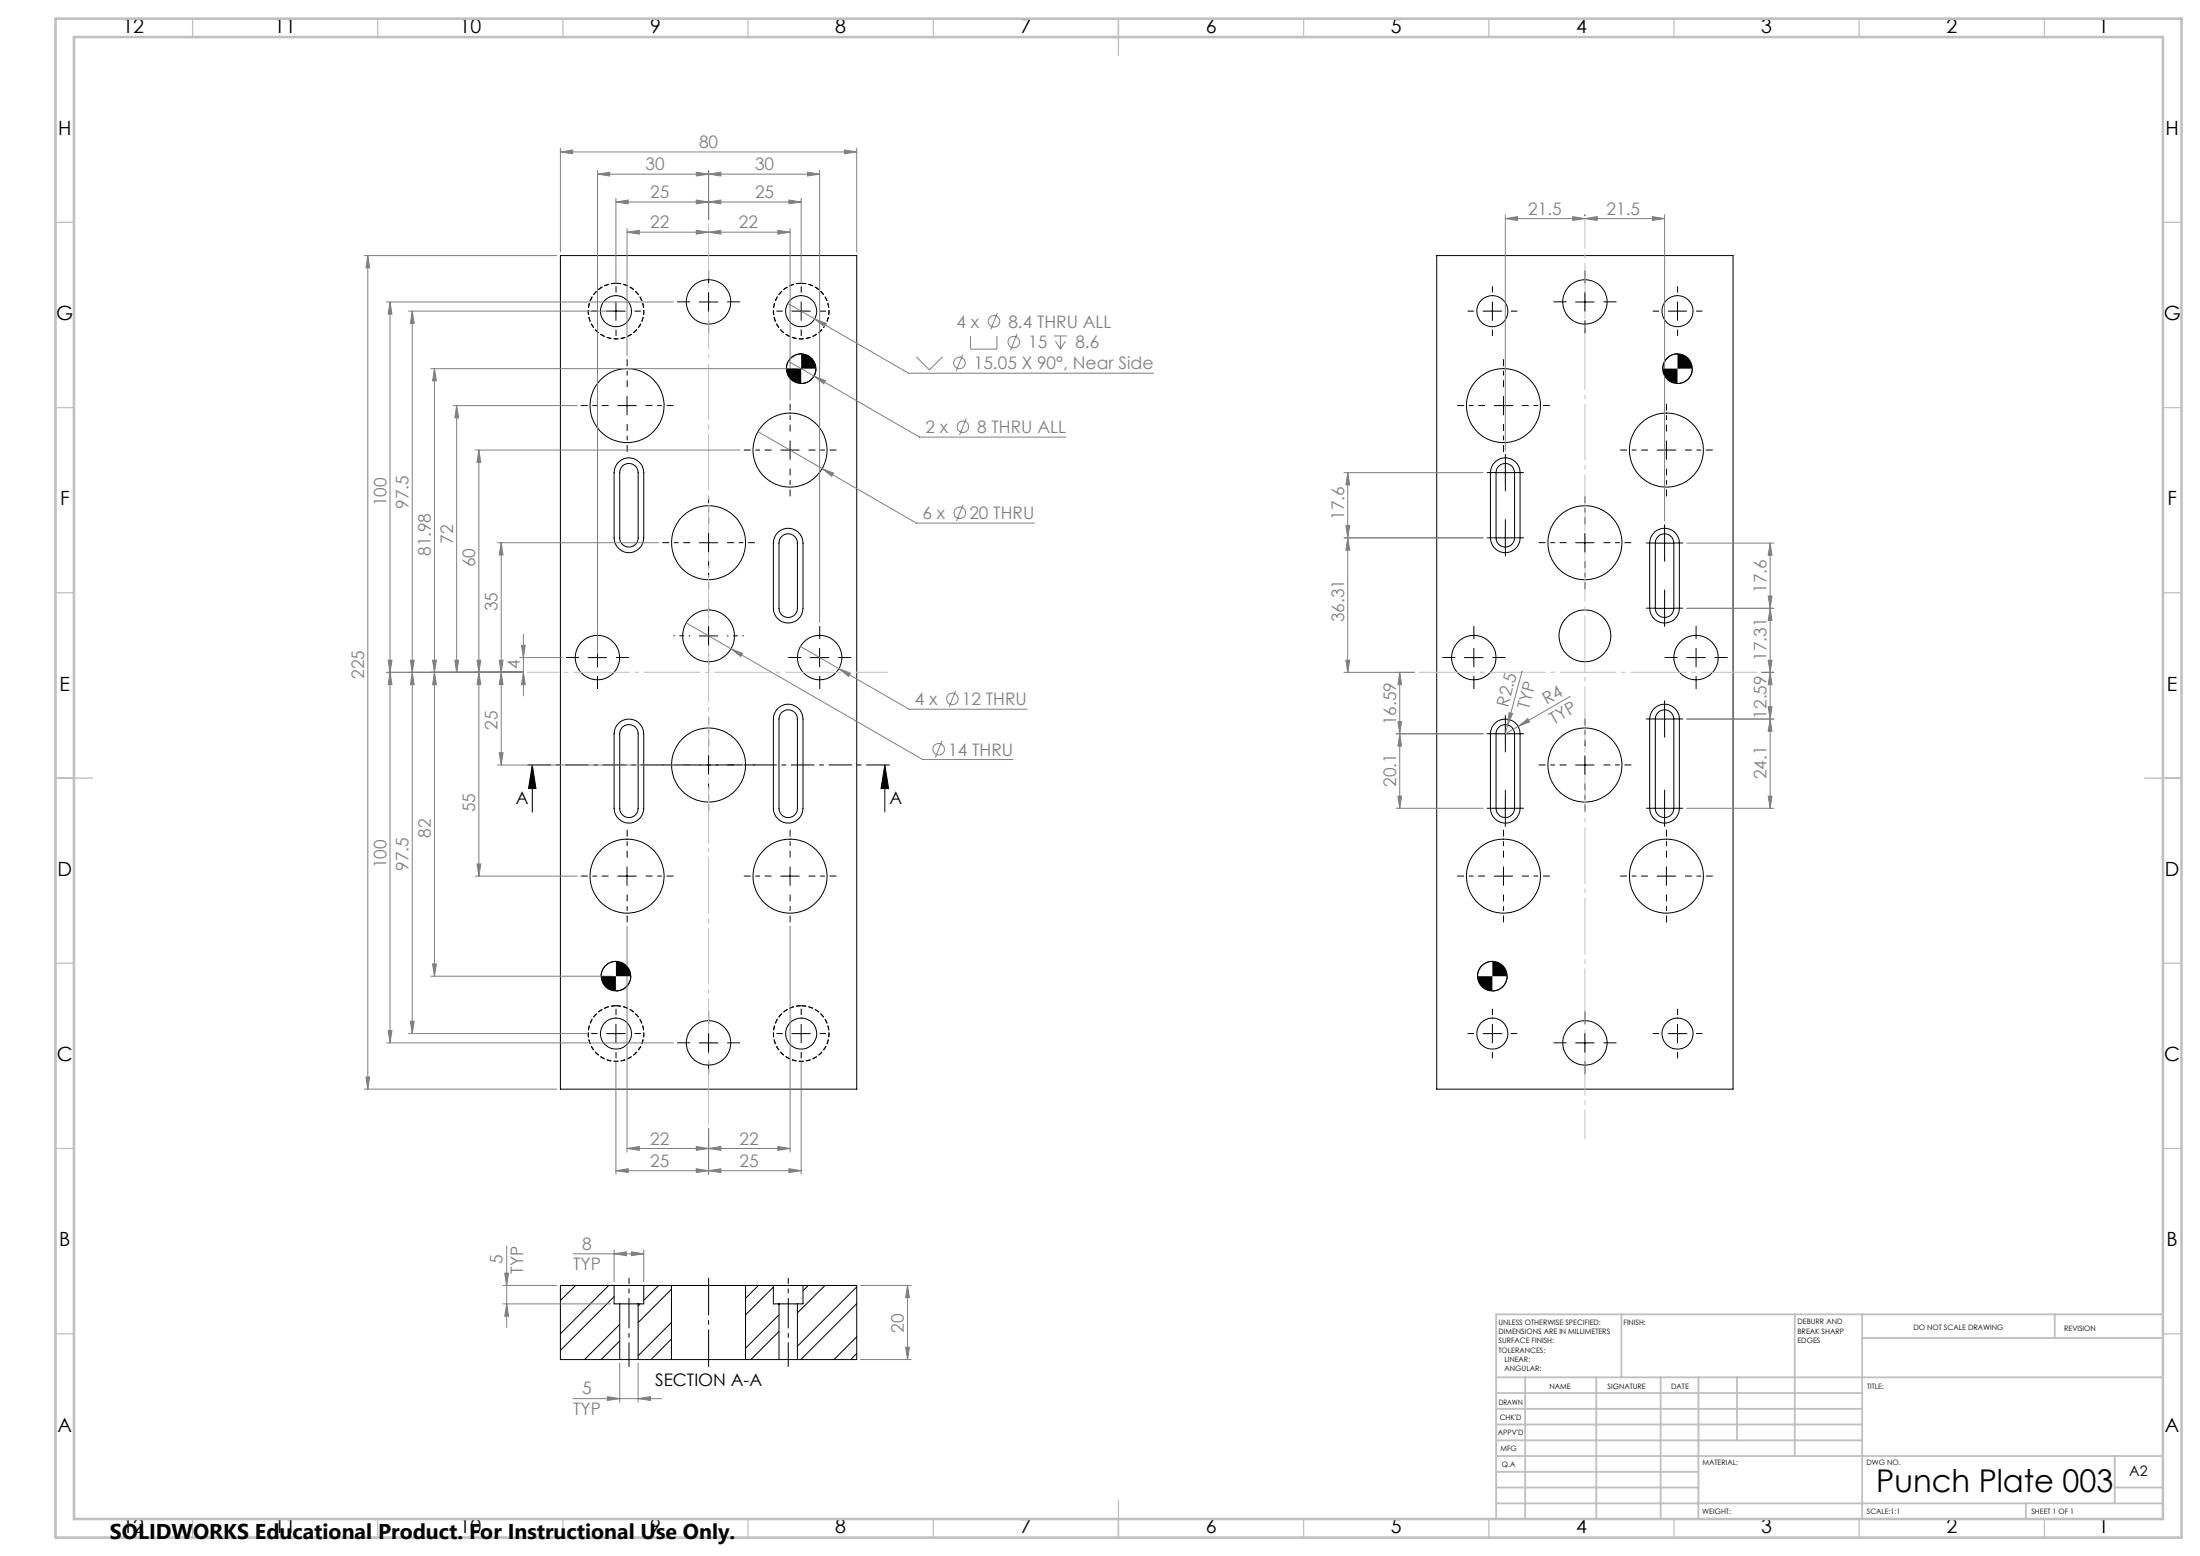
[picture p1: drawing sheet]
<svg xmlns="http://www.w3.org/2000/svg" width="594mm" height="420mm" viewBox="0 0 594 420" stroke-linecap="round" stroke-linejoin="round" font-family="sans-serif">
<path d="M166.3 76.5a7.5 7.5 0 0 1 6.7 10.9 7.5 7.5 0 0 1-12.8 1 7.5 7.5 0 0 1 5-11.8l1.1-.1M216.3 76.5a7.5 7.5 0 0 1 6.7 10.9 7.5 7.5 0 0 1-12.8 1 7.5 7.5 0 0 1 5-11.8l1.1-.1M166.3 271.5a7.5 7.5 0 0 1 6.7 10.9 7.5 7.5 0 0 1-12.8 1 7.5 7.5 0 0 1 5-11.8l1.1-.1M216.3 271.5a7.5 7.5 0 0 1 6.7 10.9 7.5 7.5 0 0 1-12.8 1 7.5 7.5 0 0 1 5-11.8l1.1-.1" fill="none" stroke="#000" stroke-width=".27" stroke-dasharray="1.3 .6" stroke-linecap="butt"/>
<path d="M166.3 76.5a7.5 7.5 0 0 1 6.7 10.9 7.5 7.5 0 0 1-12.8 1 7.5 7.5 0 0 1 5-11.9h1.1M216.3 76.5a7.5 7.5 0 0 1 6.7 10.9 7.5 7.5 0 0 1-12.8 1 7.5 7.5 0 0 1 5-11.9h1.1M166.3 271.5a7.5 7.5 0 0 1 6.7 10.9 7.5 7.5 0 0 1-12.8 1 7.5 7.5 0 0 1 5-11.9h1.1M216.3 271.5a7.5 7.5 0 0 1 6.7 10.9 7.5 7.5 0 0 1-12.8 1 7.5 7.5 0 0 1 5-11.9h1.1" fill="none" stroke="#000" stroke-width=".27" stroke-dasharray="1.3 .6" stroke-dashoffset="-.1" stroke-linecap="butt"/>
<g fill="none" stroke="#000" stroke-width=".27">
<path d="M151.3 69h80v225h-80zM191.3 79v5M387.9 69h80v225h-80zM427.9 79v5M163.8 84h5M166.3 81.5v5M188.8 81.5h5M213.8 84h5M216.3 95.5a4 4 0 0 0-4 4M216.3 81.5v5M220.3 99.5a4 4 0 0 1-4 4M400.4 84h5"/>
<path d="M402.9 81.5v5M425.4 81.5h5M450.4 84h5M452.9 95.5a4 4 0 0 0-4 4M452.9 81.5v5M456.9 99.5a4 4 0 0 1-4 4M166.8 109.5h5M169.3 107v5M213.3 119v5M403.4 109.5h5M405.9 107v5M449.9 119v5"/>
<path d="M167.1 124.6a4 4 0 0 1 4.3-.7 4 4 0 0 1 2.4 3.7v17.6a4 4 0 0 1-4 4 4 4 0 0 1-4-4v-17.6a4 4 0 0 1 1.3-3zM168 125.8a2.5 2.5 0 0 1 2.7-.5 2.5 2.5 0 0 1 1.6 2.3v17.6a2.49 2.49 0 0 1-2.5 2.5 2.49 2.49 0 0 1-2.5-2.5v-17.6l.1-.7zM210.8 121.5h5M403.8 124.6a4 4 0 0 1 4.3-.7 4 4 0 0 1 2.3 3.7v17.6a4 4 0 0 1-4 4 4 4 0 0 1-4-4v-17.6a4 4 0 0 1 1.4-3zM403.9 127.6a2.5 2.5 0 0 1 2.5-2.5 2.5 2.5 0 0 1 2.5 2.5M403.9 127.6v17.6M403.9 127.6h5M406.4 125.1v5M408.9 127.6v17.6M447.4 121.5h5M188.8 146.5h5M191.3 144v5"/>
<path d="M210.1 143.6a4 4 0 0 1 4.4-.7 4 4 0 0 1 2.3 3.7v17.6a4 4 0 0 1-4 4 4 4 0 0 1-4-4v-17.6a4 4 0 0 1 1.3-3zM211 144.8a2.48 2.48 0 0 1 2.8-.5 2.48 2.48 0 0 1 1.5 2.3v17.6a2.49 2.49 0 0 1-2.5 2.5 2.49 2.49 0 0 1-2.5-2.5v-17.6l.1-.7zM403.9 145.2a2.5 2.5 0 0 0 2.5 2.5 2.5 2.5 0 0 0 2.5-2.5M403.9 145.2h5M406.4 142.7v5M425.4 146.5h5M427.9 144v5M446.8 143.6a4 4 0 0 1 4.3-.7 4 4 0 0 1 2.3 3.7v17.6a4 4 0 0 1-4 4 4 4 0 0 1-4-4v-17.6a4 4 0 0 1 1.4-3zM446.9 146.6a2.5 2.5 0 0 1 2.5-2.5 2.5 2.5 0 0 1 2.5 2.5M446.9 146.6v17.6M446.9 146.6h5M449.4 144.1v5"/>
<path d="M451.9 146.6v17.6M158.8 177.5h5M161.3 175v5M188.8 171.6h5M191.3 169.1v5M218.8 177.5h5M221.3 175v5M395.4 177.5h5M397.9 175v5M446.9 164.2a2.5 2.5 0 0 0 2.5 2.5 2.5 2.5 0 0 0 2.5-2.5M446.9 164.2h5M449.4 161.7v5"/>
<path d="M455.4 177.5h5M457.9 175v5M167.1 195.1a4 4 0 0 1 4.3-.7 4 4 0 0 1 2.4 3.7v20.1a4 4 0 0 1-4 4 4 4 0 0 1-4-4v-20.1a4 4 0 0 1 1.3-3zM168 196.3a2.5 2.5 0 0 1 2.7-.5 2.5 2.5 0 0 1 1.6 2.3v20.1a2.49 2.49 0 0 1-2.5 2.5 2.49 2.49 0 0 1-2.5-2.5v-20.1l.1-.7zM210.1 191.1a4 4 0 0 1 4.3-.7 4 4 0 0 1 2.4 3.7v24.1a4 4 0 0 1-4 4 4 4 0 0 1-4-4v-24.1a4 4 0 0 1 1.3-3zM211 192.3a2.5 2.5 0 0 1 2.8-.5 2.5 2.5 0 0 1 1.5 2.3v24.1a2.49 2.49 0 0 1-2.5 2.5 2.49 2.49 0 0 1-2.5-2.5v-24.1l.1-.7zM403.8 195.1a4 4 0 0 1 4.2-.7 4 4 0 0 1 2.4 3.7v20.1a4 4 0 0 1-4 4 4 4 0 0 1-4-4v-20.1a4 4 0 0 1 1.4-3zM403.9 198.1a2.5 2.5 0 0 1 2.5-2.5 2.5 2.5 0 0 1 2.5 2.5M403.9 198.1v20.1M403.9 198.1h5M406.4 195.6v5M408.9 198.1v20.1"/>
<path d="M446.8 191.1a4 4 0 0 1 4.3-.7 4 4 0 0 1 2.3 3.7v24.1a4 4 0 0 1-4 4 4 4 0 0 1-4-4v-24.1a4 4 0 0 1 1.4-3zM446.9 194.1a2.5 2.5 0 0 1 2.5-2.5 2.5 2.5 0 0 1 2.5 2.5M446.9 194.1v24.1M446.9 194.1h5M449.4 191.6v5M451.9 194.1v24.1M143.7 206.5l1 6.3h-2zM143.7 206.5v12.7M188.8 206.5h5M191.3 204v5M238.9 206.5l1 6.3h-2zM238.9 206.5v12.7"/>
<path d="M403.9 218.2a2.5 2.5 0 0 0 2.5 2.5 2.5 2.5 0 0 0 2.5-2.5M403.9 218.2h5M406.4 215.7v5M425.4 206.5h5M427.9 204v5M446.9 218.2a2.5 2.5 0 0 0 2.5 2.5 2.5 2.5 0 0 0 2.5-2.5M446.9 218.2h5M449.4 215.7v5M166.8 236.5h5M169.3 234v5M210.8 236.5h5M213.3 234v5"/>
<path d="M403.4 236.5h5M405.9 234v5M447.4 236.5h5M449.9 234v5M166.3 259.5a4 4 0 0 0-4 4M402.9 259.5a4 4 0 0 0-4 4M163.8 279h5M166.3 276.5v5M170.3 263.5a4 4 0 0 1-4 4M191.3 279v5M213.8 279h5M216.3 276.5v5"/>
<path d="M400.4 279h5M402.9 276.5v5M406.9 263.5a4 4 0 0 1-4 4M427.9 279v5M450.4 279h5M452.9 276.5v5M188.8 281.5h5M425.4 281.5h5M155.4 347l-4.1 4M164.4 347l-13.1 13M165.8 347h8M165.8 347v4.9h1.5"/>
<path d="M165.8 347h-14.5v20h16M165.8 350l-14.5 14.5M167.3 351.9h5M167.3 351.9v15.1M167.3 357.5l-9.5 9.5M172.3 351.9v15.1M172.8 351.9l-.5 .6M173.8 347v4.9h-1.5M173.8 347h7.5M177.8 347l-4 4M181.3 347h20M181.3 348l-9 9"/>
<path d="M181.3 357l-9 9M181.3 347v20M201.3 347h7.5M201.3 347v20M204.8 347l-3.5 3.4M208.8 347h8M208.8 347v4.9h1.5M208.8 347.4l-7.5 7.5M210.3 351.9h5M210.3 351.9v15.1M210.3 354.9l-9 9M210.3 359.4l-7.6 7.6"/>
<path d="M215.3 351.9v15.1M216.8 347h14.5v20h-16M216.8 347v4.9h-1.5M218.3 347l-1.5 1.4M222.7 347l-7.4 7.4M231.3 347.4l-16 16M231.3 351.9l-15.1 15.1M167.3 367h5M167.3 362l-5 5M172.3 367h9M181.3 367h20M181.3 361.4l-5.5 5.6"/>
<path d="M201.3 367h9M210.3 367h5M231.3 360.8l-6.1 6.2M231.3 365.3l-1.6 1.7"/>
<circle cx="166.3" cy="84" r="4.2"/>
<circle cx="191.3" cy="81.5" r="6"/>
<circle cx="216.3" cy="84" r="4.2"/>
<circle cx="216.3" cy="99.5" r="4"/>
<circle cx="402.9" cy="84" r="4.2"/>
<circle cx="427.9" cy="81.5" r="6"/>
<circle cx="452.9" cy="99.5" r="4"/>
<circle cx="452.9" cy="84" r="4.2"/>
<circle cx="169.3" cy="109.5" r="10"/>
<circle cx="405.9" cy="109.5" r="10"/>
<circle cx="213.3" cy="121.5" r="10"/>
<circle cx="449.9" cy="121.5" r="10"/>
<circle cx="191.3" cy="146.5" r="10"/>
<circle cx="427.9" cy="146.5" r="10"/>
<circle cx="161.3" cy="177.5" r="6"/>
<circle cx="191.3" cy="171.6" r="7"/>
<circle cx="221.3" cy="177.5" r="6"/>
<circle cx="398" cy="177.5" r="6"/>
<circle cx="427.9" cy="171.6" r="7"/>
<circle cx="457.9" cy="177.5" r="6"/>
<circle cx="191.3" cy="206.5" r="10"/>
<circle cx="427.9" cy="206.5" r="10"/>
<circle cx="169.3" cy="236.5" r="10"/>
<circle cx="213.3" cy="236.5" r="10"/>
<circle cx="405.9" cy="236.5" r="10"/>
<circle cx="449.9" cy="236.5" r="10"/>
<circle cx="166.3" cy="279" r="4.2"/>
<circle cx="166.3" cy="263.5" r="4"/>
<circle cx="216.3" cy="279" r="4.2"/>
<circle cx="402.9" cy="263.5" r="4"/>
<circle cx="402.9" cy="279" r="4.2"/>
<circle cx="452.9" cy="279" r="4.2"/>
<circle cx="191.3" cy="281.5" r="6"/>
<circle cx="427.9" cy="281.5" r="6"/>
</g>
<g fill="none" stroke="#808080" stroke-width=".27">
<path d="M151.3 40v28M231.3 40v28M151.3 41l3.3-.5v1zM151.3 41h80M161.3 47l3.3-.5v1zM161.3 47h60M161.3 46v130.5M166.3 54.5l3.3-.5v1zM166.3 53.5v22.8M166.3 54.5h50M188 54l3.3 .5-3.3 .5zM188 46.5l3.3 .5-3.3 .5z"/>
<path d="M191.3 47l3.3-.5v1zM191.3 54.5l3.3-.5v1zM191.3 46v13.3M213 54l3.3 .5-3.3 .5zM216.3 53.5v22.8M218 46.5l3.3 .5-3.3 .5zM221.3 46v122M228 40.5l3.3 .5-3.3 .5zM406.4 59l3.3-.5v1zM406.4 58v63.6M406.4 59h43M424.6 58.5l3.3 .5-3.3 .5z"/>
<path d="M427.9 59l3.3-.5v1zM427.9 58v.3M446.1 58.5l3.3 .5-3.3 .5zM449.4 58v82.6M98.3 69h52M99.3 69l.5 3.3h-1zM99.3 69v225M169.3 62.7l3.3-.5v1zM169.3 62.7h44M169.3 61.7v34.3M188 62.2l3.3 .5-3.3 .5zM191.3 62.7l3.3-.5v1z"/>
<path d="M210 62.2l3.3 .5-3.3 .5zM213.3 61.7v46.3M104.3 81.5h77.5M105.3 81.5l.5 3.3h-1zM105.3 81.5v200M110.3 84h55M111.3 84l.5 3.3h-1zM111.3 84v195M116.3 99.5h99M117.3 99.5l.5 3.3h-1zM117.3 99.5v164M212.7 81.9l32.6 18.8h66.2"/>
<path d="M212.8 97.5l7 4M220 86.1l3.1 1.2-.5 .9zM247.4 96.3l3.5 3.6 3.6-3.6M260 95.7l-1.8 4.5M262 90.7v3.5h7.2v-3.5M269.3 84.5l-1.8 4.5M274.6 90.1l-1.8 4.5M284.6 90.7h3.5M285 92.1l1.3 2.1M286.3 90.7v3.5M287.7 92.1l-1.4 2.1M122.3 109.5h33.5"/>
<path d="M123.3 109.5l.5 3.3h-1zM123.3 109.5v72M204.6 116.5l42.8 24.7h31.9M219.8 101.5l3.1 1.2-.5 .9zM219.8 101.5l28.5 16.5h39.5M260.9 113l-1.8 4.4M128.3 121.5h71.5M129.3 121.5l.5 3.3h-1zM129.3 121.5v115M222 126.5l3.1 1.2-.5 .9zM260 136.2l-1.7 4.4M362.9 127.6h37.5"/>
<path d="M363.9 127.6l.5 3.3h-1zM363.9 127.6v53.9M134.3 146.5h43.5M135.3 146.5l.5 3.3h-1zM135.3 146.5v60M362.9 145.2h37.5M363.4 141.9h1l-.5 3.3zM363.9 145.2l.5 3.3h-1zM455.4 146.6h23.5M477.9 146.6l.5 3.3h-1zM477.9 146.6v71.6M104.8 178.2h1l-.5 3.3z"/>
<path d="M110.8 178.2h1l-.5 3.3zM116.8 178.2h1l-.5 3.3zM122.8 178.2h1l-.5 3.3zM128.8 178.2h1l-.5 3.3zM134.8 178.2h1l-.5 3.3zM140.3 177.5h11.5M140.8 174.2h1l-.5 3.3zM141.3 171.2v16.6M185.2 168.1l63.9 36.9h24.4M197.4 175.1l3.1 1.2-.5 .9zM216.1 174.5l29.3 16.9h31.8M363.4 178.2h1l-.5 3.3z"/>
<path d="M455.4 164.2h23.5M477.4 160.9h1l-.5 3.3zM477.4 178.2h1l-.5 3.3zM477.9 164.2l.5 3.3h-1zM104.3 181.5h37M105.3 181.5l.5 3.3h-1zM111.3 181.5l.5 3.3h-1zM117.3 181.5l.5 3.3h-1zM129.3 181.5l.5 3.3h-1zM135.3 181.5l.5 3.3h-1zM141.3 181.5l.5 3.3h-1zM226.5 180.5l3.1 1.2-.5 .9z"/>
<path d="M258 186.4l-1.7 4.5M362.9 181.5h19.1M376.9 198.1h23.5M377.4 194.8h1l-.5 3.3zM377.9 198.1l.5 3.3h-1zM377.9 181.5l.5 3.3h-1zM377.9 181.5v36.7M407.1 195.7l-.7 2.4 3.5-2M407.5 192.4l.9 .2-1.3 3.1zM409.9 196.1l2.6-2.1 .5 .9zM411 181.1l-3.9 14.6M424 187.9l-14.1 8.2"/>
<path d="M455.4 194.1h23.5M475.6 181.5h3.3M477.4 190.8h1l-.5 3.3zM477.9 194.1l.5 3.3h-1zM477.9 181.5l.5 3.3h-1zM134.3 206.5h56M134.8 203.2h1l-.5 3.3zM254.3 200l-1.7 4.5M376.9 218.2h23.5M377.4 214.9h1l-.5 3.3zM455.4 218.2h23.5M477.4 214.9h1l-.5 3.3z"/>
<path d="M128.3 236.5h27.5M128.8 233.2h1l-.5 3.3zM169.3 250v61M213.3 250v61M104.8 278.2h1l-.5 3.3zM110.3 279h48.3M110.8 275.7h1l-.5 3.3zM116.3 263.5h49M116.8 260.2h1l-.5 3.3zM98.3 294h52M98.8 290.7h1l-.5 3.3zM104.3 281.5h77.5"/>
<path d="M166.3 286.7v30.3M216.3 286.7v30.3M166.3 316l3.3-.5v1zM166.3 316h50M169.3 310l3.3-.5v1zM169.3 310h44M188 315.5l3.3 .5-3.3 .5zM188 309.5l3.3 .5-3.3 .5zM191.3 310l3.3-.5v1zM191.3 316l3.3-.5v1zM191.3 304.5v12.5M210 309.5l3.3 .5-3.3 .5z"/>
<path d="M213 315.5l3.3 .5-3.3 .5zM136.8 336.3v22M154.7 338.4h19.1M165.8 338.4l3.3-.5v1zM165.8 337.4v8.6M170.5 337.9l3.3 .5-3.3 .5zM173.8 337.4v8.6M135.8 351.9h29M135.8 347h14.5M136.3 343.7h1l-.5 3.3zM136.8 351.9l.5 3.4h-1zM232.3 347h13.7"/>
<path d="M245 347l.5 3.3h-1zM245 347v20M154.7 377.5h23.9M164 377l3.3 .5-3.3 .5zM167.3 368v10.5M172.3 377.5l3.3-.5v1zM172.3 368v10.5M232.3 367h13.7M244.5 363.7h1l-.5 3.3z"/>
<circle cx="259.1" cy="98" r="1.56"/>
<circle cx="268.4" cy="86.7" r="1.56"/>
<circle cx="273.7" cy="92.4" r="1.56"/>
<circle cx="260" cy="115.2" r="1.55"/>
<circle cx="259.1" cy="138.4" r="1.56"/>
<circle cx="257.1" cy="188.6" r="1.55"/>
<circle cx="253.4" cy="202.2" r="1.56"/>
</g>
<g fill="none" stroke="#000" stroke-width=".27" stroke-dasharray="15.2 1.3 1.3 1.3" stroke-linecap="butt">
<path d="M166.3 79v-1.7M191.3 76.5v-3.5M216.3 79v-1.7M402.9 79v-1.7M427.9 76.5v-3.5M452.9 79v-1.7M161.3 84h-1.7M166.3 89v1.7M171.3 84h1.7M186.3 81.5h-3.5M191.3 86.5v3.5M196.3 81.5h3.5"/>
<path d="M211.3 84h-1.7M216.3 89v1.7M221.3 84h1.7M397.9 84h-1.7M402.9 89v1.7M407.9 84h1.7M422.9 81.5h-3.5M427.9 86.5v3.5M432.9 81.5h3.5M447.9 84h-1.7M452.9 89v1.7M457.9 84h1.7"/>
<path d="M403.9 127.6h-2.5M406.4 125.1v-2.5M406.4 130.1v2.5M408.9 127.6h2.5M403.9 145.2h-2.5M406.4 142.7v-2.5M406.4 147.7v2.5M408.9 145.2h2.5M446.9 146.6h-2.5M449.4 144.1v-2.5M449.4 149.1v2.5M451.9 146.6h2.5"/>
<path d="M156.3 177.5h-3.5M161.3 172.5v-3.5M166.3 177.5h3.5M216.3 177.5h-3.5M221.3 172.5v-3.5M226.3 177.5h3.5M392.9 177.5h-3.5M397.9 172.5v-3.5M402.9 177.5h3.5M446.9 164.2h-2.5M449.4 161.7v-2.5M449.4 166.7v2.5"/>
<path d="M451.9 164.2h2.5M452.9 177.5h-3.5M457.9 172.5v-3.5M462.9 177.5h3.5M161.3 182.5v3.5M221.3 182.5v3.5M397.9 182.5v3.5M403.9 198.1h-2.5M406.4 195.6v-2.5M408.9 198.1h2.5M446.9 194.1h-2.5M449.4 191.6v-2.5"/>
<path d="M449.4 196.6v2.5M451.9 194.1h2.5M457.9 182.5v3.5M403.9 218.2h-2.5M406.4 215.7v-2.5M406.4 200.6v2.5M408.9 218.2h2.5M446.9 218.2h-2.5M449.4 215.7v-2.5M451.9 218.2h2.5M406.4 220.7v2.5M449.4 220.7v2.5"/>
<path d="M161.3 279h-1.7M166.3 274v-1.7M171.3 279h1.7M191.3 276.5v-3.5M211.3 279h-1.7M216.3 274v-1.7M221.3 279h1.7M397.9 279h-1.7M402.9 274v-1.7M407.9 279h1.7M427.9 276.5v-3.5M447.9 279h-1.7"/>
<path d="M452.9 274v-1.7M457.9 279h1.7M166.3 284v1.7M186.3 281.5h-3.5M191.3 286.5v3.5M196.3 281.5h3.5M216.3 284v1.7M402.9 284v1.7M422.9 281.5h-3.5M427.9 286.5v3.5M432.9 281.5h3.5M452.9 284v1.7"/>
</g>
<g fill="none" stroke="#000" stroke-width=".27" stroke-dasharray="15.2 1.3 1.3 1.3" stroke-dashoffset="13.4" stroke-linecap="butt">
<path d="M164.3 109.5h-7.5M169.3 104.5v-7.5M169.3 114.5v7.5M174.3 109.5h7.5M213.3 116.5v-7.5M400.9 109.5h-7.5M405.9 104.5v-7.5M405.9 114.5v7.5M410.9 109.5h7.5M449.9 116.5v-7.5M208.3 121.5h-7.5M213.3 126.5v7.5"/>
<path d="M218.3 121.5h7.5M444.9 121.5h-7.5M449.9 126.5v7.5M454.9 121.5h7.5M186.3 146.5h-7.5M191.3 141.5v-7.5M191.3 151.5v7.5M196.3 146.5h7.5M422.9 146.5h-7.5M427.9 141.5v-7.5M427.9 151.5v7.5M432.9 146.5h7.5"/>
<path d="M186.3 206.5h-7.5M191.3 211.5v7.5M196.3 206.5h7.5M422.9 206.5h-7.5M427.9 201.5v-7.5M427.9 211.5v7.5M432.9 206.5h7.5M164.3 236.5h-7.5M169.3 231.5v-7.5M174.3 236.5h7.5M208.3 236.5h-7.5M213.3 231.5v-7.5"/>
<path d="M218.3 236.5h7.5M400.9 236.5h-7.5M405.9 231.5v-7.5M410.9 236.5h7.5M444.9 236.5h-7.5M449.9 231.5v-7.5M454.9 236.5h7.5M169.3 241.5v7.5M213.3 241.5v7.5M405.9 241.5v7.5M449.9 241.5v7.5"/>
</g>
<path d="M191.3 201.5v-8.1" fill="none" stroke="#000" stroke-width=".27" stroke-dasharray="15.2 1.3 1.3 1.3" stroke-dashoffset="13.1" stroke-linecap="butt"/>
<path d="M186.3 171.6h-4.5M191.3 166.6v-4.5M191.3 176.6v4.5M196.3 171.6h4.5" fill="none" stroke="#000" stroke-width=".27" stroke-dasharray="15.2 1.3 1.3 1.3" stroke-dashoffset="14.9" stroke-linecap="butt"/>
<path d="M169.8 368.9v-17M212.8 368.9v-17" fill="none" stroke="#000" stroke-width=".27" stroke-dasharray="15.2 1.3 1.3 1.3" stroke-dashoffset="8.6" stroke-linecap="butt"/>
<path d="M169.8 351.9v-7M212.8 351.9v-7" fill="none" stroke="#000" stroke-width=".27" stroke-dasharray="15.2 1.3 1.3 1.3" stroke-dashoffset="13.6" stroke-linecap="butt"/>
<path d="M191.3 344.9v24" fill="none" stroke="#000" stroke-width=".27" stroke-dasharray="15.2 1.3 1.3 1.3" stroke-dashoffset="5.1" stroke-linecap="butt"/>
<path d="M240.9 206.5h-99.2" fill="none" stroke="#000" stroke-width=".27" stroke-dasharray="6.3 1.3 1.3 1.3" stroke-dashoffset="-.7" stroke-linecap="butt"/>
<path d="M383 181.5h91.6" fill="none" stroke="#c0c0c0" stroke-width=".27" stroke-dasharray="15.2 1.3 1.3 1.3" stroke-dashoffset="-.1" stroke-linecap="butt"/>
<path d="M427.9 307.4v-248.1" fill="none" stroke="#c0c0c0" stroke-width=".27" stroke-dasharray="15.2 1.3 1.3 1.3" stroke-dashoffset="7.4" stroke-linecap="butt"/>
<path d="M142.3 181.5h97.4" fill="none" stroke="#c0c0c0" stroke-width=".27" stroke-dasharray="15.2 1.3 1.3 1.3" stroke-dashoffset="6.5" stroke-linecap="butt"/>
<path d="M191.3 303.5v-243.2" fill="none" stroke="#c0c0c0" stroke-width=".27" stroke-dasharray="15.2 1.3 1.3 1.3" stroke-dashoffset=".3" stroke-linecap="butt"/>
<g fill="none" stroke="#c0c0c0" stroke-width=".35">
<path d="M52 5v5M102 5v5M152 5v5M202 5v5M252 5v5M302 5v10M352 5v5M402 5v5M452 5v5M502 5v5M552 5v5M15 60h5"/>
<path d="M584 60h5M15 110h5M584 110h5M15 160h5M584 160h5M15 210h10M579 210h10M15 260h5M584 260h5M15 310h5M584 310h5M15 360h5"/>
<path d="M584 360h5M52 410v5M102 410v5M152 410v5M202 410v5M252 410v5M302 405v10M352 410v5M402 410v5M452 410v5M502 410v5M552 410v5"/>
</g>
<g fill="none" stroke="#c0c0c0" stroke-width=".5">
<path d="M437.8 354.8v17M484.6 354.8v38.2M502.8 354.8v55.2M554.8 354.8v6.4M584 354.8h-180v55.2M404 371.8h180M404 376h98.8M411.8 371.8v38.2M431 371.8v38.2M448.4 371.8v38.2M458.6 371.8v38.2M469 371.8v17"/>
<path d="M502.8 361.2h81.2M404 388.8h98.8M404 384.5h98.8M404 380.3h98.8M404 397.3h54.6M404 393h180M571 393v12.8M404 405.8h180M404 401.5h54.6M547 405.8v4.2M571 401.5h13"/>
</g>
<path d="M15 5h574v410h-574zM20 10h564v400h-564z" fill="none" stroke="#c0c0c0" stroke-width=".7"/>
<g fill="#000">
<path d="M238.9 206.5l1 6.3h-2zM143.7 206.5l1 6.3h-2z"/>
<path d="M162.3 263.5a4 4 0 0 0 4 4v-4zM166.3 259.5v4h4a4 4 0 0 0-4-4zM212.3 99.5a4 4 0 0 0 4 4v-4zM216.3 95.5v4h4a4 4 0 0 0-4-4z"/>
<path d="M398.9 263.5a4 4 0 0 0 4 4v-4zM402.9 259.5v4h4a4 4 0 0 0-4-4zM448.9 99.5a4 4 0 0 0 4 4v-4zM452.9 95.5v4h4a4 4 0 0 0-4-4z"/>
</g>
<g fill="#808080">
<path d="M409.9 196.1l2.6-2.1 .5 .9z"/>
<path d="M407.5 192.4l.9 .2-1.3 3.1z"/>
<path d="M228 40.5l3.3 .5-3.3 .5zM151.3 41l3.3-.5v1zM170.5 337.9l3.3 .5-3.3 .5zM165.8 338.4l3.3-.5v1zM172.3 377.5l3.3-.5v1zM164 377l3.3 .5-3.3 .5z"/>
<path d="M220 86.1l2.6 2.1 .5-.9zM219.8 101.5l2.6 2.1 .5-.9zM222 126.5l2.6 2.1 .5-.9zM226.5 180.5l2.6 2.1 .5-.9zM197.4 175.1l2.6 2.1 .5-.9z"/>
<path d="M136.8 351.9l.5 3.4h-1zM136.3 343.7h1l-.5 3.3zM477.4 160.9h1l-.5 3.3zM477.9 146.6l.5 3.3h-1zM363.4 141.9h1l-.5 3.3zM363.9 127.6l.5 3.3h-1z"/>
<path d="M99.3 69l.5 3.3h-1zM98.8 290.7h1l-.5 3.3zM245 347l.5 3.3h-1zM244.5 363.7h1l-.5 3.3zM377.9 198.1l.5 3.3h-1zM377.4 214.9h1l-.5 3.3zM477.9 194.1l.5 3.3h-1zM477.4 214.9h1l-.5 3.3z"/>
<path d="M188 54l3.3 .5-3.3 .5zM166.3 54.5l3.3-.5v1zM210 62.2l3.3 .5-3.3 .5zM191.3 62.7l3.3-.5v1zM210 309.5l3.3 .5-3.3 .5zM191.3 310l3.3-.5v1zM218 46.5l3.3 .5-3.3 .5zM191.3 47l3.3-.5v1zM188 315.5l3.3 .5-3.3 .5zM166.3 316l3.3-.5v1zM424.6 58.5l3.3 .5-3.3 .5zM406.4 59l3.3-.5v1zM446.1 58.5l3.3 .5-3.3 .5zM427.9 59l3.3-.5v1z"/>
<path d="M191.3 54.5l3.3-.5v1zM213 54l3.3 .5-3.3 .5zM169.3 62.7l3.3-.5v1zM188 62.2l3.3 .5-3.3 .5zM169.3 310l3.3-.5v1zM188 309.5l3.3 .5-3.3 .5zM161.3 47l3.3-.5v1zM188 46.5l3.3 .5-3.3 .5zM191.3 316l3.3-.5v1zM213 315.5l3.3 .5-3.3 .5z"/>
<path d="M141.3 181.5l.5 3.3h-1zM140.8 174.2h1l-.5 3.3zM134.8 178.2h1l-.5 3.3zM135.3 146.5l.5 3.3h-1zM128.8 178.2h1l-.5 3.3zM129.3 121.5l.5 3.3h-1zM122.8 178.2h1l-.5 3.3zM123.3 109.5l.5 3.3h-1zM134.8 203.2h1l-.5 3.3zM135.3 181.5l.5 3.3h-1zM116.8 260.2h1l-.5 3.3zM117.3 181.5l.5 3.3h-1zM110.8 275.7h1l-.5 3.3zM111.3 181.5l.5 3.3h-1zM104.8 278.2h1l-.5 3.3zM105.3 181.5l.5 3.3h-1zM363.4 178.2h1l-.5 3.3zM363.9 145.2l.5 3.3h-1z"/>
<path d="M117.3 99.5l.5 3.3h-1zM116.8 178.2h1l-.5 3.3zM111.3 84l.5 3.3h-1zM110.8 178.2h1l-.5 3.3zM105.3 81.5l.5 3.3h-1zM104.8 178.2h1l-.5 3.3zM129.3 181.5l.5 3.3h-1zM128.8 233.2h1l-.5 3.3zM477.9 164.2l.5 3.3h-1zM477.4 178.2h1l-.5 3.3zM377.9 181.5l.5 3.3h-1zM377.4 194.8h1l-.5 3.3zM477.9 181.5l.5 3.3h-1zM477.4 190.8h1l-.5 3.3z"/>
</g>
<text font-size="8.5" x="506.6" y="402.7">Punch Plate 003</text>
<text font-size="5.8" x="29.7" y="415.3">SOLIDWORKS Educational Product. For Instructional Use Only.</text>
<g font-size="5.3">
<text x="33.1" y="8.9">12</text>
<text x="74.1" y="8.9">11</text>
<text x="124.1" y="8.9">10</text>
<text x="175.5" y="8.9">9</text>
<text x="225.5" y="8.9">8</text>
<text x="275.5" y="8.9">7</text>
<text x="325.5" y="8.9">6</text>
<text x="375.5" y="8.9">5</text>
<text x="425.5" y="8.9">4</text>
<text x="475.5" y="8.9">3</text>
<text x="525.5" y="8.9">2</text>
<text x="566.5" y="8.9">1</text>
<text x="15.7" y="36.4">H</text>
<text x="584.7" y="36.4">H</text>
<text x="15.2" y="86.4">G</text>
<text x="584.2" y="86.4">G</text>
<text x="16.2" y="136.4">F</text>
<text x="585.2" y="136.4">F</text>
<text x="16.1" y="186.4">E</text>
<text x="585.1" y="186.4">E</text>
<text x="15.5" y="236.4">D</text>
<text x="584.5" y="236.4">D</text>
<text x="15.4" y="286.4">C</text>
<text x="584.4" y="286.4">C</text>
<text x="16" y="336.4">B</text>
<text x="585" y="336.4">B</text>
<text x="15.5" y="386.4">A</text>
<text x="584.5" y="386.4">A</text>
<text x="33.1" y="413.9">12</text>
<text x="74.1" y="413.9">11</text>
<text x="124.1" y="413.9">10</text>
<text x="175.5" y="413.9">9</text>
<text x="225.5" y="413.9">8</text>
<text x="275.5" y="413.9">7</text>
<text x="325.5" y="413.9">6</text>
<text x="375.5" y="413.9">5</text>
<text x="425.5" y="413.9">4</text>
<text x="475.5" y="413.9">3</text>
<text x="525.5" y="413.9">2</text>
<text x="566.5" y="413.9">1</text>
</g>
<g font-size="4.7" fill="#808080">
<text x="188.7" y="40">80</text>
<text x="174.3" y="46">30</text>
<text x="203.9" y="46">30</text>
<text x="175.6" y="53.5">25</text>
<text x="203.9" y="53.5">25</text>
<text x="412.6" y="58">21.5</text>
<text x="433.8" y="58">21.5</text>
<text x="175.6" y="61.7">22</text>
<text x="199.5" y="61.7">22</text>
<text x="258.3" y="88.4">4 x</text>
<text x="272.3" y="88.4">8.4 THRU ALL</text>
<text x="277.6" y="94">15</text>
<text x="290.4" y="94">8.6</text>
<text x="262.9" y="99.7">15.05 X 90°, Near Side</text>
<text x="249.9" y="116.9">2 x</text>
<text x="263.9" y="116.9">8 THRU ALL</text>
<text x="104.3" y="136.7" transform="rotate(-90 104.3 136.7)">100</text>
<text x="110.3" y="137.3" transform="rotate(-90 110.3 137.3)">97.5</text>
<text x="249" y="140.1">6 x</text>
<text x="261.7" y="140.1">20 THRU</text>
<text x="362.9" y="140.3" transform="rotate(-90 362.9 140.3)">17.6</text>
<text x="122.3" y="146.9" transform="rotate(-90 122.3 146.9)">72</text>
<text x="116.3" y="150.1" transform="rotate(-90 116.3 150.1)">81.98</text>
<text x="128.3" y="153.1" transform="rotate(-90 128.3 153.1)">60</text>
<text x="476.9" y="160.1" transform="rotate(-90 476.9 160.1)">17.6</text>
<text x="134.3" y="165" transform="rotate(-90 134.3 165)">35</text>
<text x="362.9" y="168" transform="rotate(-90 362.9 168)">36.31</text>
<text x="476.9" y="178.3" transform="rotate(-90 476.9 178.3)">17.31</text>
<text x="98.3" y="183.3" transform="rotate(-90 98.3 183.3)">225</text>
<text x="140.3" y="180.7" transform="rotate(-90 140.3 180.7)">4</text>
<text x="247" y="190.3">4 x</text>
<text x="259.7" y="190.3">12 THRU</text>
<text x="407.2" y="191" transform="rotate(-75 407.2 191)">R2.5</text>
<text x="412.8" y="191.6" transform="rotate(-75 412.8 191.6)">TYP</text>
<text x="417.7" y="190.3" transform="rotate(-30 417.7 190.3)">R4</text>
<text x="134.3" y="197.1" transform="rotate(-90 134.3 197.1)">25</text>
<text x="376.9" y="195.7" transform="rotate(-90 376.9 195.7)">16.59</text>
<text x="419.5" y="195.6" transform="rotate(-30 419.5 195.6)">TYP</text>
<text x="476.9" y="193.9" transform="rotate(-90 476.9 193.9)">12.59</text>
<text x="256" y="203.9">14 THRU</text>
<text x="376.9" y="212.4" transform="rotate(-90 376.9 212.4)">20.1</text>
<text x="476.9" y="210.3" transform="rotate(-90 476.9 210.3)">24.1</text>
<text x="128.3" y="219.3" transform="rotate(-90 128.3 219.3)">55</text>
<text x="116.3" y="226.2" transform="rotate(-90 116.3 226.2)">82</text>
<text x="104.3" y="234.4" transform="rotate(-90 104.3 234.4)">100</text>
<text x="110.3" y="235" transform="rotate(-90 110.3 235)">97.5</text>
<text x="175.6" y="309">22</text>
<text x="199.7" y="309">22</text>
<text x="175.6" y="315">25</text>
<text x="199.7" y="315">25</text>
<text x="135.7" y="341.3" transform="rotate(-90 135.7 341.3)">5</text>
<text x="157.2" y="337.3">8</text>
<text x="141.3" y="343.8" transform="rotate(-90 141.3 343.8)">TYP</text>
<text x="154.7" y="342.8">TYP</text>
<text x="244" y="359.7" transform="rotate(-90 244 359.7)">20</text>
<text x="157.2" y="376.4">5</text>
<text x="154.7" y="381.9">TYP</text>
</g>
<g font-size="4.7">
<text x="139.3" y="217">A</text>
<text x="240.2" y="217">A</text>
<text x="176.9" y="374.2">SECTION A-A</text>
</g>
<text font-size="3.9" x="574.9" y="398.5">A2</text>
<g font-size="2">
<text x="404.6" y="357.6">UNLESS OTHERWISE SPECIFIED:</text>
<text x="438.4" y="357.6">FINISH:</text>
<text x="485.3" y="357.5">DEBURR AND</text>
<text x="485.3" y="360">BREAK SHARP</text>
<text x="516.6" y="359">DO NOT SCALE DRAWING</text>
<text x="557.3" y="359.2">REVISION</text>
<text x="404.6" y="360.1">DIMENSIONS ARE IN MILLIMETERS</text>
<text x="404.6" y="362.6">SURFACE FINISH:</text>
<text x="404.6" y="365.1">TOLERANCES:</text>
<text x="485.3" y="362.5">EDGES</text>
<text x="406.2" y="367.6">LINEAR:</text>
<text x="406.2" y="370.1">ANGULAR:</text>
<text x="418.3" y="375">NAME</text>
<text x="434" y="374.9">SIGNATURE</text>
<text x="451.2" y="374.9">DATE</text>
<text x="504.1" y="374.9">TITLE:</text>
<text x="404.6" y="379.1">DRAWN</text>
<text x="404.9" y="383.3">CHK'D</text>
<text x="404.4" y="387.4">APPV'D</text>
<text x="405.1" y="391.8">MFG</text>
<text x="405.5" y="396">Q.A</text>
<text x="459.6" y="395.5">MATERIAL:</text>
<text x="504" y="395.5">DWG NO.</text>
<text x="459.6" y="408.5">WEIGHT:</text>
<text x="504.1" y="408.6">SCALE:1:1</text>
<text x="548.5" y="408.6">SHEET 1 OF 1</text>
</g>
</svg>
